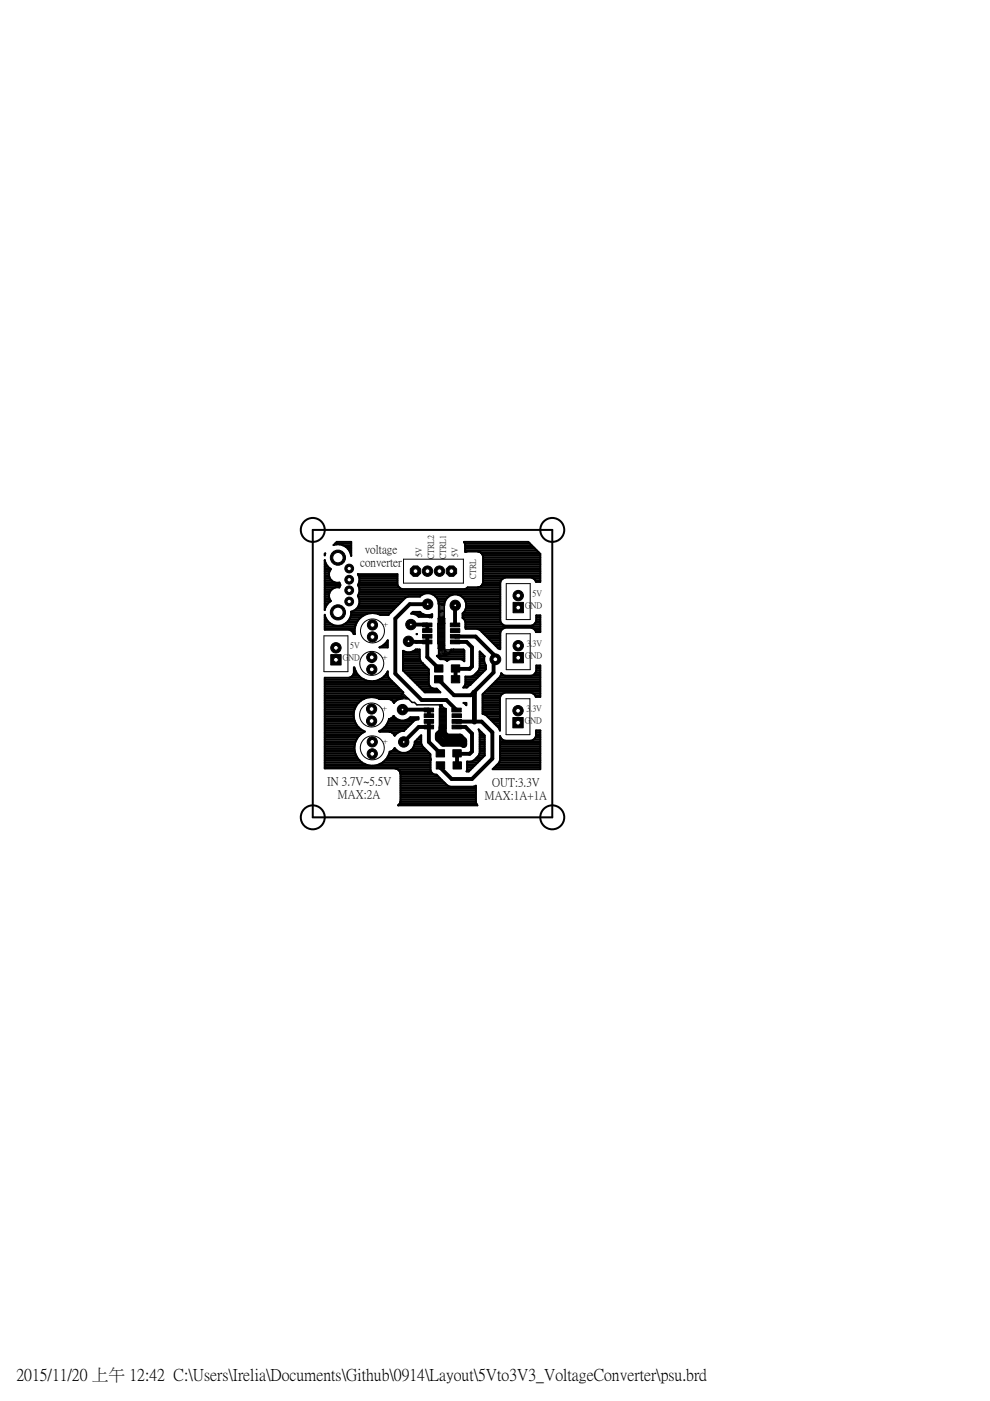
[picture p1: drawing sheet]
<svg xmlns="http://www.w3.org/2000/svg" width="210mm" height="297mm" viewBox="0 0 210 297" stroke-linecap="round" stroke-linejoin="round" font-family="sans-serif">
<g fill="none" stroke="#000" stroke-width=".21">
<path d="M85.6 118.6h12.7v5h-12.7zM68.7 134.8h5.1v7.6h-5.1zM92.8 132.2h1.5v4.3h-1.5zM92.8 136.4h1.5M92.8 136.3h1.5M92.8 136.2h1.5M92.8 136.1h1.5M92.8 136h1.5M92.8 135.9h1.5M92.8 135.8h1.5M92.8 135.7h1.5M92.8 135.6h1.5"/>
<path d="M92.8 135.5h1.5M92.8 135.4h1.5M92.8 135.3h1.5M92.8 135.1h1.5M92.8 135h1.5M92.8 134.9h1.5M92.8 134.8h1.5M92.8 134.7h1.5M92.8 134.6h1.5M92.8 134.5h1.5M92.8 134.4h1.5M92.8 134.3h1.5"/>
<path d="M92.8 134.2h1.5M92.8 134.1h1.5M92.8 134h1.5M92.8 133.9h1.5M92.8 133.8h1.5M92.8 133.7h1.5M92.8 133.6h1.5M92.8 133.5h1.5M92.8 133.4h1.5M92.8 133.3h1.5M92.8 133.2h1.5M92.8 133.1h1.5"/>
<path d="M92.8 133h1.5M92.8 132.9h1.5M92.8 132.8h1.5M92.8 132.7h1.5M92.8 132.6h1.5M92.8 132.5h1.5M92.8 132.4h1.5M92.8 132.3h1.5M107.3 134.4h5.1v7.6h-5.1zM107.3 123.7h5.1v7.7h-5.1zM93.1 150.2h1.5v4.3h-1.5zM93.1 154.5h1.5"/>
<path d="M93.1 154.4h1.5M93.1 154.3h1.5M93.1 154.2h1.5M93.1 154.1h1.5M93.1 154h1.5M93.1 153.9h1.5M93.1 153.8h1.5M93.1 153.7h1.5M93.1 153.6h1.5M93.1 153.5h1.5M93.1 153.4h1.5M93.1 153.3h1.5"/>
<path d="M93.1 153.2h1.5M93.1 153.1h1.5M93.1 153h1.5M93.1 152.9h1.5M93.1 152.8h1.5M93.1 152.7h1.5M93.1 152.6h1.5M93.1 152.5h1.5M93.1 152.4h1.5M93.1 152.3h1.5M93.1 152.2h1.5M93.1 152.1h1.5"/>
<path d="M93.1 152h1.5M93.1 151.9h1.5M93.1 151.8h1.5M93.1 151.7h1.5M93.1 151.6h1.5M93.1 151.5h1.5M93.1 151.4h1.5M93.1 151.3h1.5M93.1 151.2h1.5M93.1 151h1.5M93.1 150.9h1.5M93.1 150.8h1.5"/>
<path d="M93.1 150.7h1.5M93.1 150.6h1.5M93.1 150.5h1.5M93.1 150.4h1.5M93.1 150.3h1.5M107.3 148.1h5.1v7.7h-5.1z"/>
<circle cx="79" cy="133.8" r="2.54"/>
<circle cx="78.8" cy="151.6" r="2.54"/>
<circle cx="78.8" cy="140.7" r="2.54"/>
<circle cx="78.9" cy="158.6" r="2.54"/>
</g>
<g fill="#000" stroke="#000" stroke-width=".21">
<path d="M89.6 132.1h2v.8h-2zM89.6 133.3h2v.8h-2zM89.6 134.5h2v.8h-2zM89.6 135.7h2v.8h-2zM95.5 132.1h2v.8h-2zM95.5 133.3h2v.8h-2zM95.5 134.5h2v.8h-2zM95.5 135.7h2v.8h-2zM89.9 150.1h2v.8h-2zM89.9 151.3h2v.8h-2zM89.9 152.5h2v.9h-2zM89.9 153.7h2v.8h-2z"/>
<path d="M92.1 141h1.8v1.5h-1.8zM92.1 143.3h1.8v1.5h-1.8zM92.5 159h1.8v1.5h-1.8zM95.7 141h1.8v1.5h-1.8zM95.7 143.3h1.8v1.5h-1.8zM95.8 150.1h2v.8h-2zM95.8 151.3h2v.8h-2zM95.8 152.5h2v.9h-2zM95.8 153.7h2v.8h-2zM96 159h1.8v1.5h-1.8zM92.5 161.5h1.8v1.5h-1.8zM96.1 161.5h1.7v1.5h-1.7z"/>
</g>
<g fill="none" stroke="#000" stroke-width=".83">
<path d="M86.6 136l4 .1M87.1 132.4h3.4l.1 1.3M90.6 134.9v4.4l2.4 2.4M90.7 128.1h-3.8l-3.1 3v11.7l5.6 5.6h5.3l2.1 2.1M96.5 134.9l4.3 .1 3.8 3.8v3.8l-4.8 4.8h-3.5l-3.3-3.4M96.5 136.1h2.4l1.2 1.1v4.1l-.5 .5-3-.1v2.3M96.5 128.4v4.1M85.3 150.5h5.5l.1 1.2M90.9 153v4.3l2.5 2.4M90.9 154.1h-2.1l-3.2 3.2M96.8 153h.1M96.8 154.1h1.9l1.4 1.4v3.8l-.5 .5-2.7-.1v2.6"/>
<path d="M96.9 153h5.2l2.3 2.3v5.5l-4.3 4.4h-4.3l-2.4-2.4v-.5"/>
</g>
<path d="M104.6 139.8h.4M100.5 146.8l.1 .1v6.2" fill="none" stroke="#000" stroke-width="1"/>
<path d="M93.7 154.3v.7l-.7 .8v.7l1 1.1h4l.3 .2v-.7l-.8-.8h-2.8l-.7-.8v-.7" fill="none" stroke="#000" stroke-width="1.5"/>
<g fill="none" stroke="#000" stroke-width=".42">
<path d="M68.9 117.4l.1-.1-.1 .5zM68.9 119.7h.3M68.9 119.3h.1M68.9 119h.1M68.9 117.5h.1M69 119.3l-.1-.6v10.6l.5-1.2 .5-.5M69 119.3l.4 .7 .8 .6a1.78 1.78 0 0 0-.2 2.1 1.78 1.78 0 0 0 2 .8l.2 .5-.2 .5a1.79 1.79 0 0 0-2 .8M71.1 115.2h3.4M72.6 115.6h1.9M73.3 116h1.2M73.4 116a2.84 2.84 0 0 0-2.7-.4l.7-.7h3.1v2.9M73.4 116l.5 .5 .6 1.3"/>
<path d="M73.7 116.3h.8M74 116.7h.5M74.2 117.1h.3M74.4 117.5h.1M74.5 117.8h.1M98.4 114.9h13.6l2.6 2.5v6h-1l-.5-.7-.4-.2h-5.6l-.8 .5-.2 .5v8.1l.5 .9M98.4 114.9l.2 .5v1.6l2.7-.1 .6 .2 .3 .4M98.4 114.9h.1M98.6 115.2h13.7M98.6 116.7h15.2M98.6 116.3h14.9M98.6 116h14.5"/>
<path d="M98.6 115.6h14.1M101.8 117.1h12.4M102.2 117.5l.2 .3M102.2 117.5h12.4M102.4 117.8v5.7l-.3 .7M102.4 117.8h12.2M102.4 119.7h12.2M102.4 119.3h12.2M102.4 119h12.2M102.4 118.6h12.2M102.4 118.2h12.2M68.9 126.4h.9"/>
<path d="M68.9 124.9h1.5M68.9 124.6h2.2M68.9 126.1h.9M68.9 133.2h6.3M68.9 132.8h6.4M68.9 132.4h1.6M68.9 132.1h1M68.9 131.7h.6M68.9 131.3h.3M68.9 130.9h.1M68.9 130.6h.1M68.9 129.1h.1"/>
<path d="M68.9 128.7h.1M68.9 128.3h.4M68.9 128h.6M68.9 127.6h1M68.9 127.2h1.1M68.9 126.8h.9M68.9 125.7h1M68.9 125.3h1.1M68.9 124.2h3.2M68.9 123.8h3.2M68.9 123.4h2M68.9 123.1h1.4"/>
<path d="M68.9 122.7h1.1M68.9 122.3h.9M68.9 122h.9M68.9 121.6h.9M68.9 121.2h1M68.9 120.8h1.1M68.9 120.5h.9M68.9 120.1h.6M69 130.9l-.1-.6v3.2h5.1l.5 .2 .5 .7h.3l-.1-.6M69 130.9a2.85 2.85 0 0 0 2.6 1.8 2.85 2.85 0 0 0 2.7-1.8M70 125.3a1.71 1.71 0 0 0 .2 2.1l-.3 .2M72.8 132.4h2.6"/>
<path d="M73.4 132.1h2.2M73.8 131.7h2M74.1 131.3h2M74.1 133.6h1.1M74.3 130.9h2.2M74.4 130.6h2.6M74.5 129.7l-.2 1.2M74.5 129.7h.1M74.5 130.2h3.2M74.5 129.8h8.4M74.7 133.9h.5M75 134.3h.2"/>
<path d="M75.1 129.4h8.1M75.2 133.8h.1M75.4 132.6h.1M75.4 132.6l-.2 1.2M75.6 129.1h8M75.9 131.5v.1M75.9 131.5l-.5 1.1M75.9 121.7l.3 .8v.8l-.3 .7 .3 .7v.9l-.3 .7 .3 .8v.9M75.9 121.7v.1M75.9 121.7h8.4v2.2l.2 .5 .8 .5M75.9 128.7h8.1M75.9 126.4l13.1 .1a2.28 2.28 0 0 1 2.6-.6 2.28 2.28 0 0 1 1.4 2.1l1.2 .3a2.32 2.32 0 0 1 3.3-2.1 2.32 2.32 0 0 1 .6 3.8v1.1a1.95 1.95 0 0 1 .6 2v.2h2.5l.6 .3 3.9 3.9 .4 .1v-3.5l.5-.8 .5-.2h5.6l.4 .2 .5 .7h1v-3.5h-.9v1.1l-.2 .5-.4 .4-.4 .2h-5.6l-.5-.2"/>
<path d="M76 124.2h8.4M76 122h8.3M76 126.1h13.5M76 123.8h8.3M76.1 128.3h8.3M76.1 126.8h9.8M76.1 124.6h8.6M76.1 122.3h8.2M76.2 125.7h29.9M76.2 123.4h8.1M76.2 128l-.3 .8-.6 .6-.8 .3M76.2 124.9h29.9"/>
<path d="M76.2 128h8.5M76.2 127.6h8.9M76.2 127.2h9.3M76.2 125.3h29.9M76.2 123.1h8.1M76.2 122.7h8.1M76.7 130.7h.1M76.7 130.7l-.8 .8M77.8 130.2h.1M77.8 130.2l-1.1 .5M79 130l1.2 .2M79 130h.1"/>
<path d="M79 130l-1.2 .2M80.2 130.2h.1M80.2 130.2h2.3M81.1 136.9h1.1M81.2 136.9h.1M81.5 136.6h.7M81.9 136.2h.3M82.1 136l.1-.2v1.5h-1.7l.7-.4M82.1 136l-.9 .9M82.1 136h.1M82.2 135.8h.1M85.4 139.2h3.6"/>
<path d="M85.4 139.9h3.7M85.4 139.6h3.6M85.4 138.8h3.6M85.4 138.4h3.6M85.4 138h.2M86.6 126.5l-.6 .2-3.6 3.7h-1.8l-.4-.2M87.2 130.1l.3-.4h1.5a2.16 2.16 0 0 0 2.6 .5l-.1 .7h-.5l-2.2-.1-.4-.3-.8-.4zM87.5 129.8h1.6M87.6 138h1.4M87.8 130.2h1.9M88.3 134.4h.1M88.5 137.7h-.3a2.49 2.49 0 0 1-2.8 .3v4.2"/>
<path d="M88.5 137.7h.5v1.9l.2 .6 1.7 1.7v3.1a1.33 1.33 0 0 0 1.7 1l.8 .8h-3.3l-4.7-4.6M88.5 137.7h.1M88.5 130.6h3.1M91.5 130.9h.1M91.8 126.1h4.2M92.3 126.4h2.9M92.6 126.8h2.2M92.8 139.2h5.6M92.8 127.2h1.7M92.9 139.2l-.3-.2 .7 .8h.8l.7 .3 .6-.3h2.3l.7 .4v-2.3l-.1-.2h-2.6a1.47 1.47 0 0 1-1.7 1.3l-.5 .2M93 136.5v1l.2 .3v-1.3h.3v1h.2v-1h.3M93 127.6h1.3"/>
<path d="M93 128h1.2M93.1 139.6h5.3M93.5 130.9v1.3h-.3v-1.3l-.2 .2v1.3M93.7 130.9v1.3l-.2-.3M93.7 131.9l.3 .3v-1.3l.2 .2v1.1l-.2-.3M94 136.5l.2 .2v.8h-.2zM94.6 139.9h.4M94.8 138.8h3.6M95.3 138.4h3.1M95.5 138h2.9M97 126.1h9.1M97.9 126.4h8.2"/>
<path d="M98.1 130.9h8M98.1 130.6h8M98.1 130.2h8M98.1 139.9h.3M98.3 126.8h7.8M98.3 129.8h7.8M98.4 131.3h7.7M98.6 127.2h7.5M98.6 129.4h7.5M98.6 131.7h7.5M98.7 132.8h15.9M98.7 132.4h7.9"/>
<path d="M98.7 132.1h7.5M98.7 127.6h7.4M98.7 133.2h8.1M98.7 129.1h7.4M98.8 128.7h7.3M98.8 128.3h7.3M98.8 128h7.3M101.7 138.1l1 1v1.2l.3 .8v.8l-3.3 3.3-.7 .6h-.8l.5-.8v-1.6a2.48 2.48 0 0 0 2.8-1.2l.2-.6zM101.7 139.2h1M101.7 139.9h1M101.7 139.6h1M101.7 138.8h.7"/>
<path d="M101.7 138.4h.3M101.7 133.6h4.6M102.1 124.2h4M102.1 124.2l-.8 .4M102.1 133.9h4M102.3 123.8h3.8M102.4 123.4h3.7M102.4 123.1h3.8M102.4 122.7h4.2M102.4 122.3h12.2M102.4 122h12.2M102.4 121.6h12.2"/>
<path d="M102.4 121.2h12.2M102.4 120.8h12.2M102.4 120.5h12.2M102.4 120.1h12.2M102.5 134.3h3.6M102.9 134.7h3.2M103.3 135.1h2.8M103.6 135.4h2.5M104 135.8h2.1M104.4 136.2h1.7M104.7 136.6h1.4M105.1 136.9h1"/>
<path d="M105.5 137.3h.6M106.1 124.6h-7l-.6 .3M112.9 133.2h1.7M113.2 132.4h1.4M113.2 122.7h1.4M113.4 133.6h1.2M113.5 132.1h1.1M113.5 123.1h1.1M113.6 133.9h1M113.7 131.7h.9M113.7 131.3h.9M113.7 130.9h.9"/>
<path d="M113.7 130.6h.9M68.9 147.8h9.8M68.9 159.4h6.3M68.9 148.2h8.3M68.9 159.8h6.4M68.9 159h6.3M68.9 158.6h6.2M68.9 158.3h6.3M68.9 157.9h6.3M68.9 157.5h6.4M68.9 157.2h6.5M68.9 156.8h6.7"/>
<path d="M68.9 156.4h6.9M68.9 156h7.2M68.9 155.7h7.6M68.9 155.3h8.1M68.9 154.9h8.1M68.9 154.5h7.5M68.9 154.2h7.1M68.9 153.8h6.7M68.9 153.4h6.6M68.9 153h6.4M68.9 152.7h6.2M68.9 152.3h6.2"/>
<path d="M68.9 151.9h6.1M68.9 151.5h6.1M68.9 151.2h6.1M68.9 150.8h6.2M68.9 150.4h6.2M68.9 150.1h6.4M68.9 149.7h6.6M68.9 149.3h6.9M68.9 148.9h7.2M68.9 147.4h16.2M68.9 147h16.4M68.9 146.7h16.5"/>
<path d="M68.9 146.3h16.1M68.9 145.9h15.7M68.9 145.5h15.3M68.9 145.2h15M68.9 144.8h14.6M68.9 144.4h9.6M68.9 144h8.3M74.1 143.7h2.4M74.7 143.3h1.4M74.9 142.9h.9M75 151.6h.1M75 151.6l.1 1.2"/>
<path d="M75 142.6h.6M75 142.2h.4M75 141.8h.2M75.1 158.6h.1M75.1 158.6l.2 1.1M75.1 150.4h.1M75.1 152.8h.1M75.1 150.4l-.1 1.2M75.1 152.8l.6 1M75.2 141.8l-.2-.3v1.2l-.2 .5-.8 .5h-5.1v19.2h14.9l.7 .4 .4 .6M75.2 141.8v.1M75.2 141.8l.5 1.1"/>
<path d="M75.3 157.4h.1M75.3 159.7h.1M75.3 157.4l-.2 1.2M75.3 159.7l.5 1.1M75.7 149.4h.1M75.7 153.8v.1M75.7 149.4l-.6 1M75.7 153.8l.8 .9M75.7 142.9h.1M75.7 142.9l.9 .8M75.8 156.3h.1M75.8 156.3l-.5 1.1"/>
<path d="M76.5 148.5l-.8 .9M76.5 154.7h.1M76.5 154.7l.9 .4-.7 .4M76.6 148.5h-7.7M76.6 143.7h.1M76.6 143.7l1 .6M76.7 155.5h.1M76.7 155.5l-.9 .8M77.6 148h.1M77.6 148l-1.1 .5M77.6 144.3h.1M77.6 144.3l1.2 .2"/>
<path d="M78.8 147.8h.1M78.8 147.8l1.2 .2M78.8 147.8l-1.2 .2M78.8 144.5h.1M78.9 147.8h6.1M79.2 144.4h3.9M80 148l.4 .2 2.4 .1 .7 .6M80 148h.1M80 144.3h.1M80 144.3l-1.2 .2M80.3 148.2h4.5M80.5 144h2.2"/>
<path d="M80.6 154.9h5.1M81 154.7h.1M81 154.7l-.7 .3 2.6 .2 .6 .5M81.1 143.7h.1M81.1 143.7l-1.1 .6M81.2 143.7h1.2M81.2 154.5h4.9M81.5 143.3h.8M81.6 154.2h4.8M81.9 153.8v.1M81.9 153.8l-.9 .9M81.9 153.8h4.9"/>
<path d="M81.9 142.9h.3M81.9 142.9l.3-.6v.9l.2 .5 3.1 3.1-.3 .3-.2 1-.9 .4-.6 .5M81.9 142.9l-.8 .8M81.9 142.9h.1M82.1 153.4h5.1M82.1 142.6h.1M82.3 153h5.3M82.4 152.8l-.5 1M82.4 152.8h.1M82.4 152.7h2.3M82.5 159.8h8.6M82.6 159.7l-.6 1.1"/>
<path d="M82.6 159.7h.1M83 152.3h.9M83.1 155.3h1.3M83.2 148.5h.8M83.4 151.9l.1-.1a2.25 2.25 0 0 0 3.5 .3h1.7v.4l-.9 .3-2.2 2.2h-.4l-.9 .3-.6 .7M83.4 151.9l-.3 .4-.6 .1-.1 .4M83.4 151.9h.1M83.4 159l-.7 .4M83.4 159h.7M83.5 148.9v.1M83.5 148.9h.1M83.5 149h.1"/>
<path d="M83.5 155.7h.5M83.5 155.7l.2 .3M83.7 158.6h.1M83.7 158.6l-.3 .4M83.7 158.6a2.32 2.32 0 0 0 2.6 1 2.32 2.32 0 0 0 1.6-2.3l1.4-1.4v1.7l.3 .6 1.6 1.7 .2 1.1-.1 .3M83.7 156h.1M84.6 159.4h-2v.3M85.4 140.7h4.3M85.4 141.8h5.4M85.4 141.4h5M85.4 141.1h4.6M85.4 140.3h3.9"/>
<path d="M85.5 142.2h5.4M85.9 142.6h5M86 152.7h2.1M86.2 142.9h4.8M86.6 159.4h4.1M86.6 143.3h4.3M86.8 152.3h1.9M87 143.7h3.9M87.1 159h3.3M87.4 144h3.5M87.5 158.6h2.5M87.7 158.3h1.9"/>
<path d="M87.7 144.4h3.2M87.9 157.9h1.5M87.9 157.5h1.4M88.1 157.2h1.2M88.1 144.8h2.8M88.4 156.8h.9M88.5 145.2h2.5M88.8 156.4h.5M88.8 145.5h2.4M89.2 156h.1M89.2 145.9h2.5M89.6 146.3h3.3"/>
<path d="M90 146.7h3.2M98.3 149h.6v.5zM98.4 145.5h.8M98.6 145.2h1.2M98.7 149.3h.2M98.7 143.7h2.5M98.7 144.8h1.4M98.7 144.4h1.8M98.7 144h2.2M100.2 143.3h1.4M100.8 142.9h1.2M101.1 142.6h1.3"/>
<path d="M101.5 154.6l1.3 1.3v4.3l-3.4 3.4h-.5l.1-2.1h.9a3.4 3.4 0 0 0 1.8-1.8v-4.5zM101.5 142.2h1.2M101.6 154.9h.1M101.6 141.8h1.4M101.6 159.8h1.2M101.7 159.4h1.1M101.7 140.7h1.1M101.7 159h1.1M101.7 158.6h1.1M101.7 158.3h1.1M101.7 157.9h1.1M101.7 157.5h1.1"/>
<path d="M101.7 157.2h1.1M101.7 156.8h1.1M101.7 156.4h1.1M101.7 156h1.1M101.7 155.7h.8M101.7 155.3h.4M101.7 141.4h1.3M101.7 141.1h1.3M101.7 140.3h1M102.3 147.8h3.7M102.3 148.5h3.7M102.3 148.2h3.7"/>
<path d="M102.3 151.2h3.7M102.3 150.8h3.7M102.3 150.4h3.7M102.3 150.1h3.7M102.3 149.7h3.7M102.3 149.3h3.7M102.3 148.9h3.7M102.3 147.4h3.9M102.5 147h4.1M102.8 146.7h11.8M102.9 151.5h3.1M103.2 146.3h11.4"/>
<path d="M103.3 151.9h2.7M103.6 145.9h11M103.7 152.3h2.3M104 145.5h10.6M104.1 152.7h1.9M104.4 145.2h10.2M104.5 153h1.5M104.7 144.8h9.9M104.8 153.4h1.2M105.1 144.4h9.5M105.2 153.8h.8M105.5 144h9.1"/>
<path d="M105.6 154.2h.4M105.9 143.7h8.7M105.9 154.5h.1M106 156.1l.6 .7 .4 .2h5.6l.9-.5 .1-.5v-1.1h1v8.2h-10.1l1.3-1.3 .2-.6zM106 159.4h8.6M106 159.8h8.6M106 159h8.6M106 158.6h8.6M106 158.3h8.6M106 157.9h8.6M106 157.5h8.6M106 157.2h8.6"/>
<path d="M106 156.8h.5M106 156.4h.2M106.1 143.3h8.5M106.2 147.4l.8-.5h5.6l.9 .5M106.3 142.9h.2M106.3 142.9l-.3 .6-3.7 3.7v4.2l.7 .2 2.8 2.7 .2 .6v-7l.2-.5M106.3 142.9v-.2l.8 .6M112.7 143.3l.4-.2 .4-.4 .2-.5v-1.1h.9v6.7h-1l-.1-.4M113.1 147h1.5M113.2 156.8h1.4M113.3 142.9h1.3M113.5 147.4h1.1"/>
<path d="M113.5 156.4h1.1M113.6 142.6h1M113.6 156h1M113.6 155.7h1M113.6 155.3h1M113.6 154.9h1M113.7 142.2h.9M113.7 141.8h.9M113.7 141.4h.9M68.9 161.6h7.8M68.9 162.8h22.4M68.9 162.4h22.4"/>
<path d="M68.9 162h8.5M68.9 161.3h7.4M68.9 160.9h7M68.9 160.5h6.8M68.9 160.1h6.6M75.8 160.8h.1M75.8 160.8l.9 .8M76.7 161.6l1 .6M77.7 162.2h.1M77.7 162.2l1.2 .2M78.9 162.4h.1M80.1 162.2h.1"/>
<path d="M80.1 162.2l-1.2 .2M80.4 162h10.9M81.2 161.6h10.1M81.2 161.6l-1.1 .6M81.6 161.3h9.7M81.9 160.9h9.4M82 160.8l-.8 .8M82 160.8h.1M82.2 160.5h9M82.4 160.1h8.8M84.4 163.2h6.9M84.5 170.7l-.1 .1"/>
<path d="M84.6 170.6h16.5M84.8 163.5h6.6M84.8 170.3h16.1M84.9 163.9v6l-.4 .8M84.9 163.9h6.7M84.9 164.3h7.7l2.2 2.2M84.9 169.9h16M84.9 169.5h16M84.9 169.1h16M84.9 168.8h16M84.9 168.4h16M84.9 168h16"/>
<path d="M84.9 167.6h16M84.9 167.3h16M84.9 166.9h16M84.9 166.5h9.9M84.9 166.1h9.5M84.9 165.8h9.2M84.9 165.4h8.8M84.9 165h8.4M84.9 164.7h8M91.3 161.3v2l.2 .4 .7 .6M94.8 166.5l.6 .3h5l.5-.2v3.5l.3 .7h-16.8M99 163.5h.4"/>
<path d="M99 161.6h2.3M99 163.2h.8M99 162.8h1.2M99 162.4h1.6M99 162h1.9M100.4 161.3h1.3M100.8 160.9h1.2M101.2 160.5h1.2M101.5 160.1h1.3M104.8 162.8h9.8M105.2 162.4h9.4M105.5 162h9.1"/>
<path d="M105.8 161.6h8.8M106 161.3h8.6M106 160.9h8.6M106 160.5h8.6M106 160.1h8.6"/>
</g>
<g fill="none" stroke="#000" stroke-width=".25">
<path d="M93 130.6l.2 .3v-3.1l-.2 .3v3M93 137.8v1l.2 .2v-1l.3-.2M93.5 129.6h-.3l.3 .3M93.5 129.4l.2 .2h.3l-.3-.2M93.5 128.1v2.8h.2v-2.5M93.5 137.8v1.2M93.5 138l.2-.2v1.2l-.5-.5-.5 .5h1.5l.5-.5v-.2h.5M93.5 137.8l.2 .2M93.5 137.8h2.5M94 128.1l.2 .3v2.5h-.2zM94 137.8v1l-.3-.3M94 130.6l.2 .3"/>
<path d="M94.2 138h1.3l-.5 .5-.8-.7v1l-.2-.3M94.5 138v.8l-.3-.3M85.1 148.2h1.5M85.3 147.4l.8 .8M85.6 147.7h-.5l.2 .2h.8M85.6 147.9l-.3 .3M86.4 147.9l-1.1-1v.3l1.1 1"/>
</g>
<path d="M86.4 147.9l1 1h.5l.5 .5h5.3v.5M93.5 149.4v.5M93.5 149.7l-.3-.3v.5M94.2 150.2l-.5-.5-.5 .5h1.3" fill="none" stroke="#000" stroke-width=".32"/>
<circle cx="78.8" cy="139.4" r="1.08" fill="#000" stroke="#000" stroke-width=".21"/>
<circle cx="78.8" cy="139.4" r=".51" fill="#fff" stroke="#000" stroke-width=".21"/>
<circle cx="78.8" cy="141.9" r="1.08" fill="#000" stroke="#000" stroke-width=".21"/>
<circle cx="78.8" cy="141.9" r=".51" fill="#fff" stroke="#000" stroke-width=".21"/>
<circle cx="79" cy="132.5" r="1.08" fill="#000" stroke="#000" stroke-width=".21"/>
<circle cx="79" cy="132.5" r=".51" fill="#fff" stroke="#000" stroke-width=".21"/>
<circle cx="79" cy="135" r="1.08" fill="#000" stroke="#000" stroke-width=".21"/>
<circle cx="79" cy="135" r=".51" fill="#fff" stroke="#000" stroke-width=".21"/>
<circle cx="78.8" cy="150.3" r="1.08" fill="#000" stroke="#000" stroke-width=".21"/>
<circle cx="78.8" cy="150.3" r=".51" fill="#fff" stroke="#000" stroke-width=".21"/>
<circle cx="78.8" cy="152.9" r="1.08" fill="#000" stroke="#000" stroke-width=".21"/>
<circle cx="78.8" cy="152.9" r=".51" fill="#fff" stroke="#000" stroke-width=".21"/>
<circle cx="78.9" cy="157.3" r="1.08" fill="#000" stroke="#000" stroke-width=".21"/>
<circle cx="78.9" cy="157.3" r=".51" fill="#fff" stroke="#000" stroke-width=".21"/>
<circle cx="78.9" cy="159.8" r="1.08" fill="#000" stroke="#000" stroke-width=".21"/>
<circle cx="78.9" cy="159.8" r=".51" fill="#fff" stroke="#000" stroke-width=".21"/>
<circle cx="95.7" cy="121.1" r="1.2" fill="#000" stroke="#000" stroke-width=".21"/>
<circle cx="95.7" cy="121.1" r=".51" fill="#fff" stroke="#000" stroke-width=".21"/>
<circle cx="93.2" cy="121.1" r="1.1" fill="#000" stroke="#000" stroke-width=".21"/>
<circle cx="93.2" cy="121.1" r=".51" fill="#fff" stroke="#000" stroke-width=".21"/>
<circle cx="90.6" cy="121.1" r="1.1" fill="#000" stroke="#000" stroke-width=".21"/>
<circle cx="90.6" cy="121.1" r=".51" fill="#fff" stroke="#000" stroke-width=".21"/>
<circle cx="88.1" cy="121.1" r="1.2" fill="#000" stroke="#000" stroke-width=".21"/>
<circle cx="88.1" cy="121.1" r=".51" fill="#fff" stroke="#000" stroke-width=".21"/>
<circle cx="109.9" cy="136.9" r="1.1" fill="#000" stroke="#000" stroke-width=".21"/>
<circle cx="109.9" cy="136.9" r=".51" fill="#fff" stroke="#000" stroke-width=".21"/>
<path d="M108.8 138.3h2.2v2.2h-2.2z" fill="#000" stroke="#000" stroke-width=".21"/>
<circle cx="109.9" cy="139.4" r=".51" fill="#fff" stroke="#000" stroke-width=".21"/>
<circle cx="109.8" cy="150.7" r="1.1" fill="#000" stroke="#000" stroke-width=".21"/>
<circle cx="109.8" cy="150.7" r=".51" fill="#fff" stroke="#000" stroke-width=".21"/>
<path d="M108.7 152.1h2.2v2.2h-2.2z" fill="#000" stroke="#000" stroke-width=".21"/>
<circle cx="109.8" cy="153.2" r=".51" fill="#fff" stroke="#000" stroke-width=".21"/>
<circle cx="71.2" cy="137.4" r="1.1" fill="#000" stroke="#000" stroke-width=".21"/>
<circle cx="71.2" cy="137.4" r=".51" fill="#fff" stroke="#000" stroke-width=".21"/>
<path d="M70.1 138.8h2.2v2.2h-2.2z" fill="#000" stroke="#000" stroke-width=".21"/>
<circle cx="71.2" cy="139.9" r=".51" fill="#fff" stroke="#000" stroke-width=".21"/>
<circle cx="109.9" cy="126.3" r="1.1" fill="#000" stroke="#000" stroke-width=".21"/>
<circle cx="109.9" cy="126.3" r=".51" fill="#fff" stroke="#000" stroke-width=".21"/>
<path d="M108.8 127.7h2.2v2.2h-2.2z" fill="#000" stroke="#000" stroke-width=".21"/>
<circle cx="109.9" cy="128.8" r=".51" fill="#fff" stroke="#000" stroke-width=".21"/>
<circle cx="74" cy="120.5" r=".93" fill="#000" stroke="#000" stroke-width=".21"/>
<circle cx="74" cy="120.5" r=".47" fill="#fff" stroke="#000" stroke-width=".21"/>
<circle cx="74" cy="122.9" r=".93" fill="#000" stroke="#000" stroke-width=".21"/>
<circle cx="74" cy="122.9" r=".47" fill="#fff" stroke="#000" stroke-width=".21"/>
<circle cx="74" cy="125.2" r=".93" fill="#000" stroke="#000" stroke-width=".21"/>
<circle cx="74" cy="125.2" r=".47" fill="#fff" stroke="#000" stroke-width=".21"/>
<circle cx="74" cy="127.5" r=".93" fill="#000" stroke="#000" stroke-width=".21"/>
<circle cx="74" cy="127.5" r=".47" fill="#fff" stroke="#000" stroke-width=".21"/>
<circle cx="71.6" cy="129.8" r="1.61" fill="#000" stroke="#000" stroke-width=".21"/>
<circle cx="71.6" cy="129.8" r="1.1" fill="#fff" stroke="#000" stroke-width=".21"/>
<circle cx="71.6" cy="118.2" r="1.61" fill="#000" stroke="#000" stroke-width=".21"/>
<circle cx="71.6" cy="118.2" r="1.1" fill="#fff" stroke="#000" stroke-width=".21"/>
<circle cx="105" cy="139.8" r="1.14" fill="#000" stroke="#000" stroke-width=".21"/>
<circle cx="105" cy="139.8" r=".51" fill="#fff" stroke="#000" stroke-width=".21"/>
<circle cx="86.6" cy="136" r="1.1" fill="#000" stroke="#000" stroke-width=".21"/>
<circle cx="86.6" cy="136" r=".3" fill="#fff" stroke="#000" stroke-width=".21"/>
<circle cx="85.6" cy="157.3" r="1.1" fill="#000" stroke="#000" stroke-width=".21"/>
<circle cx="85.6" cy="157.3" r=".3" fill="#fff" stroke="#000" stroke-width=".21"/>
<circle cx="96.5" cy="128.4" r="1.1" fill="#000" stroke="#000" stroke-width=".21"/>
<circle cx="96.5" cy="128.4" r=".3" fill="#fff" stroke="#000" stroke-width=".21"/>
<circle cx="90.7" cy="128.1" r="1.1" fill="#000" stroke="#000" stroke-width=".21"/>
<circle cx="90.7" cy="128.1" r=".3" fill="#fff" stroke="#000" stroke-width=".21"/>
<circle cx="87.1" cy="132.4" r="1.1" fill="#000" stroke="#000" stroke-width=".21"/>
<circle cx="87.1" cy="132.4" r=".3" fill="#fff" stroke="#000" stroke-width=".21"/>
<circle cx="85.3" cy="150.5" r="1.1" fill="#000" stroke="#000" stroke-width=".21"/>
<circle cx="85.3" cy="150.5" r=".3" fill="#fff" stroke="#000" stroke-width=".21"/>
<g fill="none" stroke="#000" stroke-width=".42">
<path d="M66.3 112.4h50.8v60.9h-50.8z"/>
<circle cx="66.3" cy="112.4" r="2.54"/>
<circle cx="117.1" cy="112.4" r="2.54"/>
<circle cx="66.3" cy="173.3" r="2.54"/>
<circle cx="117.1" cy="173.3" r="2.54"/>
</g>
<text font-size="3.5" x="3.5" y="292.5">2015/11/20 上午 12:42 C:\Users\Irelia\Documents\Github\0914\Layout\5Vto3V3_VoltageConverter\psu.brd</text>
<g font-size="2.5">
<text x="76.4" y="119.9">converter</text>
<text x="77.4" y="117.2">voltage</text>
<text x="69.4" y="166.5">IN 3.7V~5.5V</text>
<text x="104.4" y="166.7">OUT:3.3V</text>
<text x="71.7" y="169.2">MAX:2A</text>
<text x="102.8" y="169.3">MAX:1A+1A</text>
</g>
<g font-size="1.8">
<text x="89.4" y="118.1" transform="rotate(-90 89.4 118.1)">5V</text>
<text x="91.9" y="118.6" transform="rotate(-90 91.9 118.6)">CTRL2</text>
<text x="94.4" y="118.6" transform="rotate(-90 94.4 118.6)">CTRL1</text>
<text x="97" y="118.1" transform="rotate(-90 97 118.1)">5V</text>
<text x="100.8" y="122.8" transform="rotate(-90 100.8 122.8)">CTRL</text>
<text x="111.3" y="128.8">G</text>
<text x="112.5" y="128.8">ND</text>
<text x="112.9" y="126.3">5V</text>
<text x="74.3" y="137.3">5V</text>
<text x="82.2" y="133" transform="rotate(-90 82.2 133)">+</text>
<text x="111.7" y="136.9">3</text>
<text x="112.5" y="136.9">.</text>
<text x="112.9" y="136.9">3V</text>
<text x="72.7" y="139.9">G</text>
<text x="73.9" y="139.9">ND</text>
<text x="82" y="139.9" transform="rotate(-90 82 139.9)">+</text>
<text x="111.3" y="139.5">G</text>
<text x="112.5" y="139.5">ND</text>
<text x="82" y="150.8" transform="rotate(-90 82 150.8)">+</text>
<text x="111.3" y="153.2">G</text>
<text x="111.6" y="150.7">3</text>
<text x="112.4" y="150.7">.</text>
<text x="112.5" y="153.2">ND</text>
<text x="112.9" y="150.7">3V</text>
<text x="82.1" y="157.8" transform="rotate(-90 82.1 157.8)">+</text>
</g>
</svg>
